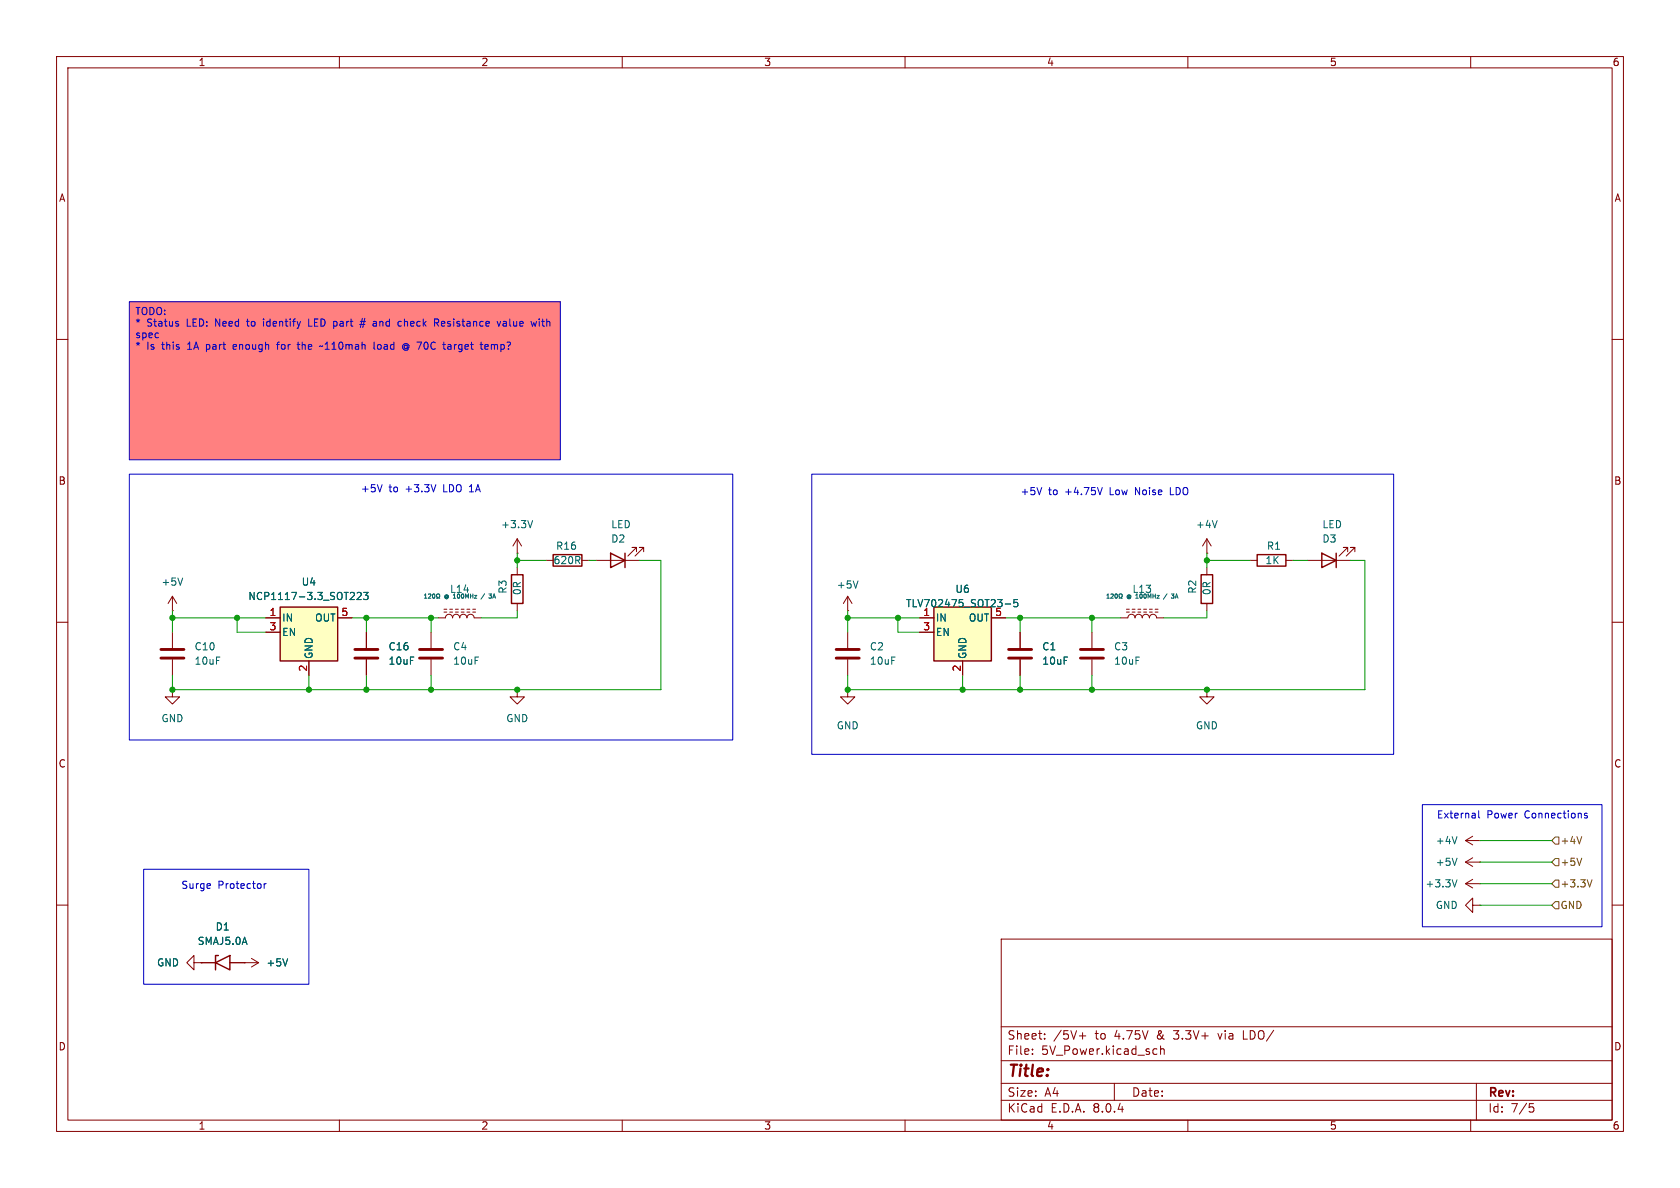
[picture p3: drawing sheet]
<svg xmlns="http://www.w3.org/2000/svg" width="297mm" height="210mm" viewBox="0 0 297 210" stroke-linecap="round" stroke-linejoin="round" font-family="sans-serif">
<g fill="none" stroke="#840000" stroke-width=".18">
<path d="M10 10h277v190h-277zM12 12h273v186h-273zM60 10v2M110 10v2M160 10v2M210 10v2M260 10v2M10 60h2M285 60h2M10 110h2M285 110h2M10 160h2"/>
<path d="M285 160h2M177 166h108v32h-108zM60 198v2M110 198v2M160 198v2M177 194.5h108M177 191.5h108M177 187.5h108M177 181.5h108M182.5 186.3v.1M182.5 185.5v.1M184.7 183.6v.1"/>
<path d="M184.7 182.8v.1M190.8 183.1h1.2M191.4 182.6v1.1M197 191.5v3M204.1 185.4l.4 .1M204.5 186.3l-.4 .1M205.2 185.5l.2-.1 .3 .1 .1 .9M205.2 184.9v1.5M210 198v2M219.8 182.2v1.5h.7M260 198v2M261 191.5v6.5"/>
<path d="M270.4 195.1h.7M270.5 195.7h.4l.3 .3-.2 .5-.5 .1"/>
</g>
<path d="M22.9 53.3h76.2v28h-76.2z" fill="#ff8080"/>
<path d="M28.4 116.3h4.1M28.4 114.8h4.1M62.7 116.3h4.1M62.7 114.8h4.1" fill="none" stroke="#840000" stroke-width=".51"/>
<g fill="none" stroke="#840000" stroke-width=".18">
<path d="M30.5 108h.1M30.5 105.4v2.6M30.5 111.8v2.8M30.5 116.6v2.8M30.5 105.4l-.8 1.3M30.5 105.4l.7 1.3M64.8 111.8v2.8M64.8 116.6v2.8M30.5 121.9v1.3h1.2l-1.2 1.3-1.3-1.3h1.3M30.5 121.9h.1M259.1 152.4l1.2 .8M259.1 152.4h2.5"/>
<path d="M260.3 151.6l-1.2 .8M261.6 152.4h.1M34.3 170.2v-1.3l-1.3 1.3 1.3 1.3v-1.3h1.3M35.6 170.2h.1M35.6 170.2h2.5M40.6 170.2h2.6"/>
</g>
<path d="M38.1 170.2l2.5-1.3v2.6zM38.6 168.9h-.5v2.6" fill="none" stroke="#840000" stroke-width=".25"/>
<path d="M32.3 102.2l-.4 1.2M257.6 151.7l-.4 1.3" fill="none" stroke="#006464" stroke-width=".18"/>
<path d="M49.5 107.3h10.2v9.5h-10.2z" fill="#ffffc2"/>
<path d="M107.9 97.8l2.6 1.3-2.6 1.2zM110.5 97.8v2.5M49.5 107.3h10.2v9.5h-10.2z" fill="none" stroke="#840000" stroke-width=".25"/>
<g fill="none" stroke="#840000" stroke-width=".18">
<path d="M105.4 99.1h7.6M112.5 97.5v-.7h-.7h.7l-1.5 1.5M113.8 97.5v-.7h-.8h.8l-1.5 1.5M47 109.2h2.5M47 111.8h2.5M54.6 116.8v2.6M59.7 109.2h2.5M91.4 121.9v1.3h1.3l-1.3 1.3-1.2-1.3h1.2M91.4 121.9h.1M213.4 121.9v1.3h1.2l-1.2 1.3-1.3-1.3h1.3M213.4 121.9h.1M259.1 156.2l1.2 .8"/>
<path d="M259.1 156.2h2.5M260.3 155.4l-1.2 .8M261.6 156.2h.1M43.2 170.2h.1M43.2 170.2h2.5M44.4 169.4l1.3 .8M45.7 170.2l-1.3 .7M260.3 160v-1.2l-1.2 1.2 1.2 1.3v-1.3h1.3M261.6 160h.1"/>
</g>
<path d="M61.9 106h.8M62.6 104.8v.5M63.1 104.8l.5-.1 .3 .4-.8 .9h.8M64.3 104.7h.8l-.5 .5 .4 .1v.6l-.2 .1-.5-.1M257.6 155.5l-.4 1.3M50.9 169.5l-.5 1.3" fill="none" stroke="#006464" stroke-width=".18"/>
<path d="M165.1 107.3h10.2v9.5h-10.2z" fill="#ffffc2"/>
<path d="M97.8 98h5.1v2.1h-5.1zM222.2 98h5.1v2.1h-5.1zM233.7 97.8l2.5 1.3-2.5 1.2zM236.2 97.8v2.5M90.4 101.6h2.1v5.1h-2.1zM165.1 107.3h10.2v9.5h-10.2zM212.3 101.6h2.1v5.1h-2.1z" fill="none" stroke="#840000" stroke-width=".25"/>
<g fill="none" stroke="#840000" stroke-width=".18">
<path d="M91.4 97.8h.1M91.4 95.3l-.7 1.2M91.4 95.3v2.5M91.4 95.3l.8 1.2M96.5 99.1h1.3M102.9 99.1h1.2M213.4 97.8h.1M213.4 95.3l-.8 1.2M213.4 95.3v2.5M213.4 95.3l.7 1.2M221 99.1h1.2M227.3 99.1h1.3"/>
<path d="M231.1 99.1h7.7M238.3 97.5v-.7h-.8h.8l-1.6 1.5M239.5 97.5v-.7h-.7h.7l-1.5 1.5M47 109.2h2.5M47 111.8h2.5M54.6 116.8v2.6M59.7 109.2h2.5M64.8 111.8v2.8M64.8 116.6v2.8M76.2 111.8v2.8M76.2 116.6v2.8M77.5 109.2h1.2a.64 .64 0 0 1 .7-.6 .64 .64 0 0 1 .6 .6 .64 .64 0 0 1 .6-.6 .64 .64 0 0 1 .7 .6 .64 .64 0 0 1 .6-.6 .64 .64 0 0 1 .6 .6 .64 .64 0 0 1 .7-.6 .64 .64 0 0 1 .6 .6h1.3"/>
<path d="M78.5 108.2h.5M78.5 107.7h.5M79.5 108.2h.5M79.5 107.7h.5M80.5 108.2h.5M80.5 107.7h.5M81.5 108.2h.5M81.5 107.7h.5M82.5 108.2h.6M82.5 107.7h.6M83.6 108.2h.5M83.6 107.7h.5"/>
<path d="M91.4 100.3v1.3M91.4 106.7v1.3M149.9 108h.1M149.9 105.4l-.8 1.3M149.9 105.4v2.6M149.9 111.8v2.8M149.9 116.6v2.8M149.9 105.4l.7 1.3M162.6 109.2h2.5M162.6 111.8h2.5M170.2 116.8v2.6M175.3 109.2h2.5"/>
<path d="M180.3 111.8v2.8M180.3 116.6v2.8M193 111.8v2.8M193 116.6v2.8M198.1 109.2h1.3a.64 .64 0 0 1 .6-.6 .64 .64 0 0 1 .7 .6 .64 .64 0 0 1 .6-.6 .64 .64 0 0 1 .6 .6 .64 .64 0 0 1 .7-.6 .64 .64 0 0 1 .6 .6 .64 .64 0 0 1 .6-.6 .64 .64 0 0 1 .7 .6h1.2M199.1 108.2h.5M199.1 107.7h.5M200.2 108.2h.5M200.2 107.7h.5M201.2 108.2h.5M201.2 107.7h.5M202.2 108.2h.5"/>
<path d="M202.2 107.7h.5M203.2 108.2h.5M203.2 107.7h.5M204.2 108.2h.5M204.2 107.7h.5M213.4 100.3v1.3M213.4 106.7v1.3M149.9 121.9v1.3h1.2l-1.2 1.3-1.3-1.3h1.3M149.9 121.9h.1M259.1 148.6l1.2 .8M259.1 148.6h2.5M260.3 147.8l-1.2 .8"/>
<path d="M261.6 148.6h.1M35.6 170.2h.1M35.6 170.2h2.5M40.6 170.2h2.6M43.2 170.2h.1"/>
</g>
<g fill="none" stroke="#006464" stroke-width=".18">
<path d="M94.2 92l-.5 1.3M215.2 92l-.4 1.3M61.9 106h.8M62.6 104.8v.5M63.1 104.8l.5-.1 .3 .4-.8 .9h.8M64.3 104.7h.8l-.5 .5 .4 .1v.6l-.2 .1-.5-.1M75 105.7h.5M75 105.2l.2-.2v.7M75.7 105.1l.3-.1 .2 .2-.5 .5h.5M76.5 105.1l.1-.1a.36 .36 0 0 1 .3 .4 .36 .36 0 0 1-.3 .3l-.1-.2zM76.6 105l-.1 .1M77.2 105.7h.2v-.1a.32 .32 0 0 1-.2-.4 .32 .32 0 0 1 .4-.2l.1 .4-.1 .3h.1"/>
<path d="M80.1 105.7h.5M85.7 105l-.7 .9M86.4 105h.5l-.3 .3 .3 .1v.3h-.5M151.7 102.7l-.4 1.3M177.7 106.8h1M179.9 106h-.6l-.1 .6 .2-.1h.4l.1 .2v.4l-.2 .2-.5-.2M195.7 105.7h.4M195.7 105.2l.2-.2v.7M196.4 105h.3l.1 .2-.4 .5h.4M196.4 105v.1M197.2 105h.1a.36 .36 0 0 1 .3 .4 .36 .36 0 0 1-.4 .3l-.1-.2zM197.8 105.7h.2v-.1a.32 .32 0 0 1-.2-.4 .32 .32 0 0 1 .5-.2l.1 .4-.2 .3h.2"/>
<path d="M200.8 105.7h.4M206.3 105l-.6 .9M207.1 105h.4l-.2 .3 .2 .1v.3h-.4M257.6 147.9l-.4 1.3M50.9 169.5l-.5 1.3"/>
</g>
<path d="M74.2 116.3h4M74.2 114.8h4M147.8 116.3h4.1M147.8 114.8h4.1M178.3 116.3h4.1M178.3 114.8h4.1M191 116.3h4.1M191 114.8h4.1" fill="none" stroke="#840000" stroke-width=".51"/>
<path d="M275 151.8h.6v1.2h-.6l-.7-.6zM275 159.4h.6v1.3h-.6l-.7-.7zM275 148h.6v1.2h-.6l-.7-.6zM275 155.6h.6v1.2h-.6l-.7-.6zM279.6 151.7l-.4 1.3M279.6 147.9l-.4 1.3M281.4 155.5l-.4 1.3" fill="none" stroke="#725600" stroke-width=".18"/>
<g fill="none" stroke="#0000c2" stroke-width=".18">
<path d="M22.9 53.3h76.2v28h-76.2zM31.4 57.2l.2 .2-.2 .3M31.4 56.8l.1 .1M46.6 56.4v.1M46.6 56.8v.9M54.6 56.4v1.3h.6M63.6 57.4h.9M63.7 56.8h.9M64.1 56.3l-.4 1.6M64.5 56.3l-.4 1.6M66.5 56.9v.8M66.5 57.6l-.1 .1"/>
<path d="M66.5 57.1l-.1 .1M70.8 56.8l.2 .1M71 57.6l-.2 .1M76.8 56.4h.5l.3 .2-.2 .4-.6 .1M77.1 57.1l.5 .6M78.2 56.8l-.2 .2v.5l.2 .2M78.6 57.1l-.6 .1M87.9 56.8l.3 .9 .3-.9M89 56.9h.5M89.5 57.1l-.4 .1-.2 .2 .2 .3 .4-.1M94.9 56.8l-.3 .9M95.3 56.4v.1"/>
<path d="M95.3 56.8v.9M41.4 60.9l-.2 .2v.5l.2 .1M41.8 61.2l-.6 .1M48.9 60.9h.5M49.4 60.5l-.3 .2v1M52.5 60.9h.5M52.7 60.5v1.1l.3 .1M56.6 61.1l.3 .2 .2-.2M66.1 60.5v1.1l.2 .1M67.2 60.9l-.3 .1-.2 .1 .1 .5 .4 .1M71.3 60.9a.52 .52 0 0 1 .8-.1 .52 .52 0 0 1 0 .8l-.1-.1M71.3 61.7a.58 .58 0 0 0 .9 0"/>
<path d="M72 61.1a.31 .31 0 0 0-.5 0 .31 .31 0 0 0 0 .5 .31 .31 0 0 0 .5-.1M72 61v.5M79.3 60.9l.4 .1v.7M79.7 61.7h-.4M79.7 61.2l-.4 .1M85.7 61.3l.6-.1v-.2l-.4-.1-.2 .2 .1 .6h.5M22.9 83.8h106.6v47h-106.6zM67.6 85.7l-.5 1.2M77.1 85.7l-.5 1.2M143.5 83.8h102.9v49.6h-102.9zM184.2 86.2l-.5 1.3M194.9 86.2l-.5 1.3"/>
<path d="M206.9 86.2v1.3h.6M25.4 153.7h29.2v20.3h-29.2zM46.7 156.2v.8M47.1 156.2l-.4 .2M251.5 142.2h31.7v21.6h-31.7zM261.4 143.3v1.1l.2 .2M280.6 143.8h-.3l-.2 .1 .1 .2 .4 .1v.3h-.5"/>
</g>
<g fill="none" stroke="#009600" stroke-width=".18">
<path d="M91.4 99.1h5.1M91.4 97.8v2.5M104.1 99.1h1.3M113 99.1h3.8v22.8h-86.3v-2.5M213.4 97.8v2.5M213.4 99.1h7.6M228.6 99.1h2.5M238.8 99.1h2.5v22.8h-91.4v-2.5M30.5 109.2h16.5M30.5 108v3.8M41.9 109.2v2.6h5.1M54.6 119.4v2.5"/>
<path d="M62.2 109.2h15.3M64.8 109.2v2.6M64.8 119.4v2.5M76.2 109.2v2.6M76.2 119.4v2.5M91.4 108v1.2h-6.3M149.9 109.2h12.7M149.9 108v3.8M158.7 109.2v2.6h3.9M170.2 119.4v2.5M177.8 109.2h20.3M180.3 109.2v2.6"/>
<path d="M180.3 119.4v2.5M193 109.2v2.6M193 119.4v2.5M213.4 108v1.2h-7.7M261.6 156.2h12.7M261.6 148.6h12.7M261.6 152.4h12.7M261.6 160h12.7"/>
</g>
<g fill="#009600" stroke="#009600" stroke-width=".18">
<circle cx="64.8" cy="109.2" r=".46"/>
<circle cx="76.2" cy="109.2" r=".46"/>
<circle cx="91.4" cy="121.9" r=".46"/>
<circle cx="76.2" cy="121.9" r=".46"/>
<circle cx="91.4" cy="99.1" r=".46"/>
<circle cx="213.4" cy="99.1" r=".46"/>
<circle cx="213.4" cy="121.9" r=".46"/>
<circle cx="193" cy="121.9" r=".46"/>
<circle cx="193" cy="109.2" r=".46"/>
<circle cx="180.3" cy="109.2" r=".46"/>
<circle cx="180.3" cy="121.9" r=".46"/>
<circle cx="170.2" cy="121.9" r=".46"/>
<circle cx="149.9" cy="121.9" r=".46"/>
<circle cx="149.9" cy="109.2" r=".46"/>
<circle cx="158.7" cy="109.2" r=".46"/>
<circle cx="54.6" cy="121.9" r=".46"/>
<circle cx="41.9" cy="109.2" r=".46"/>
<circle cx="30.5" cy="109.2" r=".46"/>
<circle cx="64.8" cy="121.9" r=".46"/>
<circle cx="30.5" cy="121.9" r=".46"/>
</g>
<text font-size="2.8" fill="#840000" x="178" y="190.9">Title:</text>
<g font-size="2.1" fill="#840000">
<text x="178" y="184">Sheet:</text>
<text x="186.2" y="184">/5V+</text>
<text x="193.7" y="184">to</text>
<text x="197.2" y="184">4.75V</text>
<text x="204.8" y="184">&amp;</text>
<text x="207.9" y="184">3.3V+</text>
<text x="215.9" y="184">via</text>
<text x="220.5" y="184">LDO/</text>
<text x="178" y="186.7">File:</text>
<text x="184.1" y="186.7">5V_Power.kicad_sch</text>
<text x="178" y="196.9">KiCad</text>
<text x="178" y="194.1">Size:</text>
<text x="184.7" y="194.1">A4</text>
<text x="185.7" y="196.9">E.D.A.</text>
<text x="193.3" y="196.9">8.0.4</text>
<text x="200" y="194.1">Date:</text>
<text x="263" y="194.3">Rev:</text>
<text x="263" y="196.9">Id:</text>
<text x="267.1" y="196.9">7/5</text>
</g>
<g font-size="1.8" fill="#840000">
<text x="35" y="11.9">1</text>
<text x="85" y="11.9">2</text>
<text x="135" y="11.9">3</text>
<text x="185" y="11.9">4</text>
<text x="235" y="11.9">5</text>
<text x="285" y="11.9">6</text>
<text x="10.3" y="35.9">A</text>
<text x="285.3" y="35.9">A</text>
<text x="10.3" y="85.9">B</text>
<text x="285.3" y="85.9">B</text>
<text x="10.3" y="135.9">C</text>
<text x="285.3" y="135.9">C</text>
<text x="10.3" y="185.9">D</text>
<text x="285.3" y="185.9">D</text>
<text x="35" y="199.9">1</text>
<text x="85" y="199.9">2</text>
<text x="135" y="199.9">3</text>
<text x="185" y="199.9">4</text>
<text x="235" y="199.9">5</text>
<text x="285" y="199.9">6</text>
</g>
<g font-size="1.8" fill="#0000c2">
<text x="23.8" y="56">TODO:</text>
<text x="23.8" y="58.1">*</text>
<text x="26" y="58.1">Status</text>
<text x="33.1" y="58.1">LED:</text>
<text x="38.3" y="58.1">Need</text>
<text x="44.2" y="58.1">to</text>
<text x="47.2" y="58.1">identify</text>
<text x="55.4" y="58.1">LED part</text>
<text x="65" y="58.1">#</text>
<text x="67.4" y="58.1">and</text>
<text x="72" y="58.1">check</text>
<text x="78.7" y="58.1">Resistance</text>
<text x="90.1" y="58.1">value</text>
<text x="96.2" y="58.1">with</text>
<text x="23.8" y="60.1">spec</text>
<text x="23.8" y="62.2">*</text>
<text x="26" y="62.2">Is</text>
<text x="28.8" y="62.2">this</text>
<text x="33.4" y="62.2">1A</text>
<text x="36.9" y="62.2">part</text>
<text x="41.9" y="62.2">enough</text>
<text x="49.9" y="62.2">for</text>
<text x="53.7" y="62.2">the</text>
<text x="57.9" y="62.2">~110mah</text>
<text x="67.6" y="62.2">load</text>
<text x="72.8" y="62.2">@ 70C</text>
<text x="80.5" y="62.2">target</text>
<text x="87.3" y="62.2">temp?</text>
<text x="63.7" y="87.2">+5V</text>
<text x="68.7" y="87.2">to</text>
<text x="71.8" y="87.2">+3.3V</text>
<text x="78.6" y="87.2">LDO 1A</text>
<text x="180.3" y="87.7">+5V</text>
<text x="185.4" y="87.7">to</text>
<text x="188.4" y="87.7">+4.75V</text>
<text x="196.5" y="87.7">Low</text>
<text x="201.1" y="87.7">Noise</text>
<text x="207.5" y="87.7">LDO</text>
<text x="253.9" y="144.9">External</text>
<text x="262.8" y="144.9">Power</text>
<text x="269.6" y="144.9">Connections</text>
<text x="32" y="157.3">Surge</text>
<text x="38.5" y="157.3">Protector</text>
</g>
<g font-size="1.8" fill="#006464">
<text x="88.5" y="93.6">+3.3V</text>
<text x="108" y="93.6">LED</text>
<text x="211.3" y="93.6">+4V</text>
<text x="233.7" y="93.6">LED</text>
<text x="97.8" y="99.9">620R</text>
<text x="98.2" y="97.4">R16</text>
<text x="108" y="96.1">D2</text>
<text x="223.6" y="99.9">1K</text>
<text x="223.9" y="97.4">R1</text>
<text x="233.7" y="96.1">D3</text>
<text x="28.4" y="103.7">+5V</text>
<text x="43.8" y="106.3">NCP1117-3.3_SOT223</text>
<text x="53.2" y="103.7">U4</text>
<text x="79.5" y="105">L14</text>
<text x="89.8" y="105.1" transform="rotate(-90 89.8 105.1)">R3</text>
<text x="92.3" y="105.3" transform="rotate(-90 92.3 105.3)">0R</text>
<text x="147.8" y="104.2">+5V</text>
<text x="160.1" y="107.5">TLV702475_SOT23-5</text>
<text x="168.8" y="105">U6</text>
<text x="200.1" y="105">L13</text>
<text x="211.7" y="105.1" transform="rotate(-90 211.7 105.1)">R2</text>
<text x="214.2" y="105.3" transform="rotate(-90 214.2 105.3)">0R</text>
<text x="49.8" y="110.1">IN</text>
<text x="49.8" y="112.6">EN</text>
<text x="55.6" y="110.1">OUT</text>
<text x="165.4" y="110.1">IN</text>
<text x="165.4" y="112.6">EN</text>
<text x="171.2" y="110.1">OUT</text>
<text x="34.3" y="115.2">C10</text>
<text x="34.3" y="117.7">10uF</text>
<text x="55.5" y="116.6" transform="rotate(-90 55.5 116.6)">GND</text>
<text x="68.6" y="115.2">C16</text>
<text x="68.6" y="117.7">10uF</text>
<text x="80" y="115.2">C4</text>
<text x="80" y="117.7">10uF</text>
<text x="153.7" y="115.2">C2</text>
<text x="153.7" y="117.7">10uF</text>
<text x="171" y="116.6" transform="rotate(-90 171 116.6)">GND</text>
<text x="184.2" y="115.2">C1</text>
<text x="184.2" y="117.7">10uF</text>
<text x="196.9" y="115.2">C3</text>
<text x="196.9" y="117.7">10uF</text>
<text x="28.4" y="127.9">GND</text>
<text x="89.4" y="127.9">GND</text>
<text x="147.8" y="129.1">GND</text>
<text x="211.3" y="129.1">GND</text>
<text x="253.7" y="149.5">+4V</text>
<text x="253.7" y="153.3">+5V</text>
<text x="251.9" y="157.1">+3.3V</text>
<text x="253.7" y="160.9">GND</text>
<text x="34.9" y="167.2">SMAJ5.0A</text>
<text x="38" y="164.7">D1</text>
<text x="27.7" y="171">GND</text>
<text x="47" y="171">+5V</text>
</g>
<g font-size="1.8" fill="#a90000">
<text x="47.6" y="109">1</text>
<text x="47.6" y="111.5">3</text>
<text x="60.3" y="109">5</text>
<text x="163.1" y="109">1</text>
<text x="163.1" y="111.5">3</text>
<text x="175.8" y="109">5</text>
<text x="54.4" y="118.8" transform="rotate(-90 54.4 118.8)">2</text>
<text x="169.9" y="118.8" transform="rotate(-90 169.9 118.8)">2</text>
</g>
<g font-size="1.8" fill="#725600">
<text x="275.8" y="149.5">+4V</text>
<text x="275.8" y="153.3">+5V</text>
<text x="275.8" y="160.9">GND</text>
<text x="275.8" y="157.1">+3.3V</text>
</g>
<g font-size="1" fill="#006464">
<text x="78.6" y="106">@</text>
<text x="80.5" y="106">100MHz</text>
<text x="87.4" y="106">3A</text>
<text x="199.3" y="106">@</text>
<text x="201.1" y="106">100MHz</text>
<text x="208" y="106">3A</text>
</g>
</svg>
